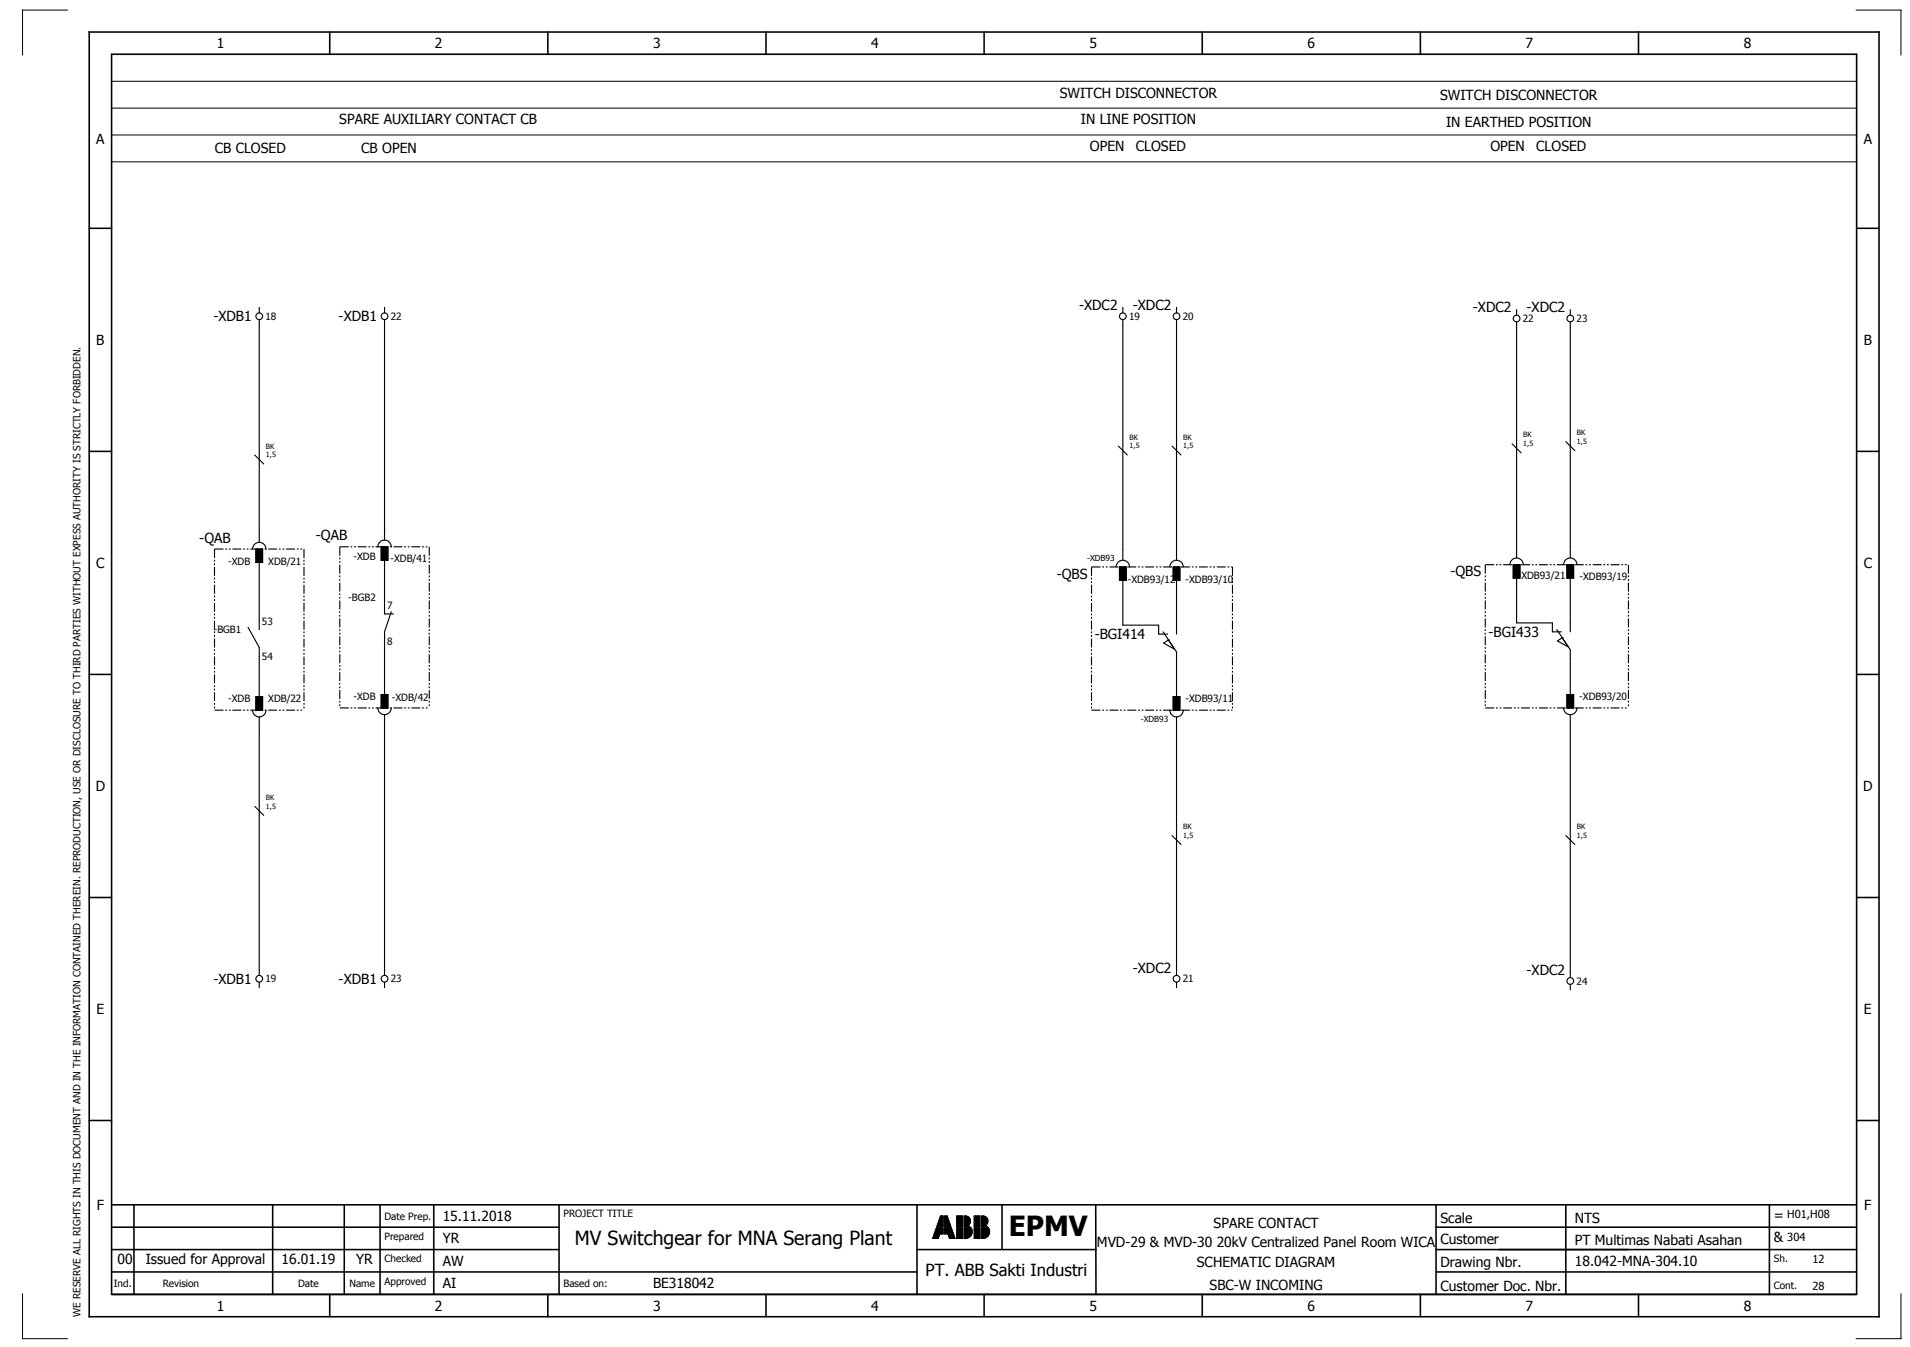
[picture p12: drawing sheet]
<svg xmlns="http://www.w3.org/2000/svg" width="427mm" height="301mm" viewBox="0 0 427 301" stroke-linecap="round" stroke-linejoin="round" font-family="sans-serif">
<g fill="none" stroke="#000" stroke-width=".35">
<path d="M19.9 7.2h400v287h-400zM24.9 12.1h390v277.1h-390zM73.7 7.2v5M122.4 7.2v5M171.2 7.2v5M219.9 7.2v5M268.7 7.2v5M317.4 7.2v5M366.2 7.2v5M19.9 51h5M414.9 51h5M19.9 100.8h5"/>
<path d="M414.9 100.8h5M19.9 150.7h5M414.9 150.7h5M19.9 200.5h5M414.9 200.5h5M19.9 250.3h5M414.9 250.3h5M24.9 279.2h100M24.9 269.2h390M24.9 274.2h100M29.9 269.2v20M60.9 269.2v20"/>
<path d="M76.9 269.2v20M84.9 269.2v20M96.9 269.2v20M124.9 269.2v20M204.9 279.2h40M204.9 269.2v20M223.9 269.2v10M244.9 269.2v20M320.9 279.2h94M320.9 269.2v20M320.9 274.2h94M349.9 269.2v20"/>
<path d="M395.4 269.2v20M24.9 289.2h390M24.9 284.2h180M73.7 289.2v5M122.4 289.2v5M171.2 289.2v5M219.9 289.2v5M268.7 289.2v5M317.4 289.2v5M320.9 284.2h94M366.2 289.2v5"/>
</g>
<g fill="none" stroke="#000" stroke-width=".22">
<path d="M15 2.3h-10v10M24.9 18.2h390M24.9 12.2h390M414.8 2.3h10v10M24.9 24.2h390M24.9 30.2h390M24.9 36.2h390M208.5 276.5v.2M208.6 276.3v.4M208.6 276.1v.6M208.7 275.9v.8M208.8 275.6v1.1"/>
<path d="M208.9 275.4v1.3M209 275.2v1.5M209 275v1.7M209.1 274.7v2M209.2 274.5v2.2M209.3 274.3l-.9 2.4h1.3l.3-1M209.3 274.3h1.5v1.4h-.8M209.3 274.3v2.4M209.4 273.8v.2M209.4 274.3v2.4M209.5 273.6v.4M209.5 274.3v2.4"/>
<path d="M209.6 273.4v.6M209.6 274.3v2.4M209.7 273.2v.8M209.7 274.3v2.4M209.7 273v1M209.7 274.3v2.2M209.8 272.7v1.3M209.8 274.3v2M209.9 272.5v1.5M209.9 274.3v1.8M210 272.3v1.7M210 274.3v1.6"/>
<path d="M210 272.1v1.9M210 274.3v1.4M210.1 271.8v2.2M210.1 274.3v1.4M210.2 271.7h.6v2.3h-1.4zM210.2 271.7v2.3M210.2 274.3v1.4M210.3 271.7v2.3M210.3 274.3v1.4M210.4 271.7v2.3M210.4 274.3v1.4M210.5 271.7v2.3"/>
<path d="M210.5 274.3v1.4M210.6 271.7v2.3M210.6 274.3v1.4M210.7 271.7v2.3M210.7 274.3v1.4M210.8 271.7v2.3M210.8 274.3v1.4M211.1 271.7h.6l.8 2.3h-1.4zM211.1 271.7v2.3M211.1 274.3v1.4M211.2 271.7v2.3M211.2 274.3v1.4"/>
<path d="M211.3 271.7v2.3M211.3 274.3v1.4M211.4 271.7v2.3M211.4 274.3v1.4M211.5 271.7v2.3M211.5 274.3v1.4M211.6 271.7v2.3M211.6 274.3v1.4M211.7 271.7v2.3M211.7 274.3v1.4M211.8 271.9v2.1M211.8 274.3v1.4"/>
<path d="M211.8 275.7h-.7v-1.4h1.5l.8 2.4M211.8 275.7l.4 1h1.2M211.8 272.1v1.9M211.9 272.3v1.7M211.9 274.3v1.6M212 272.5v1.5M212 274.3v1.8M212.1 272.8v1.2M212.1 274.3v2M212.2 273v1M212.2 274.3v2.3M212.2 273.2v.8"/>
<path d="M212.2 274.3v2.4M212.3 273.4v.6M212.3 274.3v2.4M212.4 273.7v.3M212.4 274.3v2.4M212.5 273.9v.1M212.5 274.3v2.4M212.6 274.3v2.4M212.7 274.6v2.1M212.8 274.8v1.9M212.9 275v1.7M212.9 275.2v1.5"/>
<path d="M213 275.5v1.2M213.1 275.7v1M213.2 275.9v.8M213.3 276.1v.6M213.3 276.3v.4M213.4 276.6v.1M213.8 271.7h1.3v2.3h-1.3zM213.8 274.3h1.3v2.4h-1.3zM213.9 271.7v2.3M213.9 274.3v2.4M214 271.7v2.3M214 274.3v2.4"/>
<path d="M214.1 271.7v2.3M214.1 274.3v2.4M214.2 271.7v2.3M214.2 274.3v2.4M214.3 271.7v2.3M214.3 274.3v2.4M214.4 271.7v2.3M214.4 274.3v2.4M214.5 271.7v2.3M214.5 274.3v2.4M214.6 271.7v2.3M214.6 274.3v2.4"/>
<path d="M214.7 271.7v2.3M214.7 274.3v2.4M214.8 271.7v2.3M214.8 274.3v2.4M214.9 271.7v2.3M214.9 274.3v2.4M215 271.7v2.3M215 274.3v2.4M215.4 271.7a1.16 1.16 0 0 1 1.4 .6 1.16 1.16 0 0 1-.5 1.5l.5 .2h-1.4zM215.5 271.7v2.3M215.5 274.3v2.4M215.6 271.7v2.3"/>
<path d="M215.6 274.3v2.4M215.7 271.7v2.3M215.7 274.3v2.4M215.8 271.7v2.3M215.8 274.3v2.4M215.9 271.7v2.3M215.9 274.3v2.4M216 271.7v2.3M216 274.3v2.3M216.1 271.7v2.3M216.1 274.3v2.3M216.2 271.7v2.3"/>
<path d="M216.2 274.3v2.3M216.3 271.8v2.2M216.3 274.3v2.3M216.4 271.8v2.2M216.4 274.3v2.2M216.5 271.9v1.8M216.5 273.8v.2M216.5 274.3v2.2M216.5 271.9v1.7M216.5 273.9v.1M216.6 272v1.5M216.6 273.9v.1"/>
<path d="M216.6 274.3v2.1M216.7 272.1v1.4M216.7 274h.1M216.7 274.3v2.1M216.8 272.2v1.1M216.8 274.3v2M216.8 272.4v.8M216.8 274.3v1.9M216.9 274.3v1.8M217 274.3v1.7M217 274.3a1.5 1.5 0 0 1-1.2 2.4M217 274.3h-1.6v2.4h.4"/>
<path d="M217.1 274.4v1.5M217.2 274.5v1.3M217.2 274.8v.8M217.7 271.7h1.3v2.3h-1.3zM217.7 274.3h1.3v2.4h-1.3zM217.8 271.7v2.3M217.8 274.3v2.4M217.9 271.7v2.3M217.9 274.3v2.4M218 271.7v2.3M218 274.3v2.4M218.1 271.7v2.3"/>
<path d="M218.1 274.3v2.4M218.2 271.7v2.3M218.2 274.3v2.4M218.3 271.7v2.3M218.3 274.3v2.4M218.4 271.7v2.3M218.4 274.3v2.4M218.5 271.7v2.3M218.5 274.3v2.4M218.6 271.7v2.3M218.6 274.3v2.4M218.7 271.7v2.3"/>
<path d="M218.7 274.3v2.4M218.8 271.7v2.3M218.8 274.3v2.4M218.9 271.7v2.3M218.9 274.3v2.4M219 271.7v2.3M219 274.3v2.4M219.3 274.3h1.6a1.53 1.53 0 0 1 0 1.7 1.53 1.53 0 0 1-1.6 .7zM219.3 271.7a1.16 1.16 0 0 1 1.4 .6 1.16 1.16 0 0 1-.5 1.5l.5 .2h-1.4zM219.4 271.7v2.3M219.4 274.3v2.4M219.5 271.7v2.3"/>
<path d="M219.5 274.3v2.4M219.6 271.7v2.3M219.6 274.3v2.4M219.7 271.7v2.3M219.7 274.3v2.4M219.8 271.7v2.3M219.8 274.3v2.4M219.9 271.7v2.3M219.9 274.3v2.3M220 271.7v2.3M220 274.3v2.3M220.1 271.7v2.3"/>
<path d="M220.1 274.3v2.3M220.2 271.8v2.2M220.2 274.3v2.3M220.3 271.8v2.2M220.3 274.3v2.2M220.4 271.9v1.8M220.4 273.8v.2M220.4 274.3v2.2M220.4 271.9v1.7M220.4 273.9v.1M220.5 272v1.5M220.5 273.9v.1"/>
<path d="M220.5 274.3v2.1M220.6 272.1v1.3M220.6 274h.1M220.6 274.3v2.1M220.7 272.2v1.1M220.7 274.3v2M220.8 272.4v.8M220.8 274.3v1.9M220.8 274.3v1.8M220.9 274.3v1.7M221 274.4v1.5M221.1 274.6v1.2"/>
<path d="M221.1 274.8v.7M5 289.1v10h10M424.8 289.1v10h-10"/>
</g>
<g fill="none" stroke="#000" stroke-width=".25">
<path d="M57.9 68.7v1.2M57.9 71.4v49.8M85.9 68.7v1.2M85.9 71.4v49.3M250.9 68.7v1.2M250.9 71.4v53.8M262.9 68.7v1.2M262.9 71.4v53.8M338.9 69.2v1.2M338.9 71.9v52.8M350.9 69.2v1.2M350.9 71.9v52.8"/>
<path d="M249.9 99.7l2 2M261.9 99.7l2 2M337.9 99.2l2 2M349.9 98.7l2 2M56.9 101.7l2 2M56.4 122.7a1.5 1.5 0 0 1 1.5-1.5 1.5 1.5 0 0 1 1.5 1.5M57.2 122.7h1.5v3h-1.5zM57.9 125.7v15M84.4 122.2a1.5 1.5 0 0 1 1.5-1.5 1.5 1.5 0 0 1 1.5 1.5M85.2 122.2h1.5v3h-1.5zM85.9 125.2v12h2M87.4 136.7l-1.5 4.5v14.5"/>
<path d="M249.4 126.7a1.5 1.5 0 0 1 1.5-1.5 1.5 1.5 0 0 1 1.5 1.5M250.2 126.7h1.5v3h-1.5zM250.9 129.7v10h8v2h2M261.4 126.7a1.5 1.5 0 0 1 1.5-1.5 1.5 1.5 0 0 1 1.5 1.5M262.2 126.7h1.5v3h-1.5zM262.9 129.7v12M337.4 126.2a1.5 1.5 0 0 1 1.5-1.5 1.5 1.5 0 0 1 1.5 1.5M338.2 126.2h1.5v3h-1.5zM338.9 129.2v10h8v2h2M349.4 126.2a1.5 1.5 0 0 1 1.5-1.5 1.5 1.5 0 0 1 1.5 1.5M350.2 126.2h1.5v3h-1.5zM350.9 129.2v12"/>
<path d="M55.4 140.2l2.5 4.5v11M56.4 158.7a1.5 1.5 0 0 0 1.5 1.5 1.5 1.5 0 0 0 1.5-1.5M57.2 155.7h1.5v3h-1.5zM84.4 158.2a1.5 1.5 0 0 0 1.5 1.5 1.5 1.5 0 0 0 1.5-1.5M85.2 155.2h1.5v3h-1.5zM85.9 159.7v58.2M259.9 141.2l3 4.5v10M260.1 143.7l1-.7 1.4 2zM261.1 143h.1M261.4 158.7a1.5 1.5 0 0 0 1.5 1.5 1.5 1.5 0 0 0 1.5-1.5M262.2 155.7h1.5v3h-1.5zM347.9 140.7l3 4.5v10"/>
<path d="M348.1 143.2l1-.7 1.4 2zM349.1 142.5h.1M349.4 158.2a1.5 1.5 0 0 0 1.5 1.5 1.5 1.5 0 0 0 1.5-1.5M350.2 155.2h1.5v3h-1.5zM350.9 159.7v58.7M57.9 160.2v57.7M262.9 160.2v57.7M56.9 180.2l2 2M261.9 186.7l2 2M349.9 186.7l2 2M57.9 219.4v1.3M85.9 219.4v1.3"/>
<path d="M262.9 219.4v1.3M350.9 219.9v1.3"/>
<circle cx="57.9" cy="70.7" r=".75"/>
<circle cx="85.9" cy="70.7" r=".75"/>
<circle cx="250.9" cy="70.7" r=".75"/>
<circle cx="262.9" cy="70.7" r=".75"/>
<circle cx="338.9" cy="71.2" r=".75"/>
<circle cx="350.9" cy="71.2" r=".75"/>
<circle cx="57.9" cy="218.7" r=".75"/>
<circle cx="85.9" cy="218.7" r=".75"/>
<circle cx="262.9" cy="218.7" r=".75"/>
<circle cx="350.9" cy="219.2" r=".75"/>
</g>
<g fill="none" stroke="#000" stroke-width=".25" stroke-dasharray="2 .4 .4 .4 .4 .4" stroke-linecap="butt">
<path d="M47.9 122.7h20M47.9 122.7v36M67.9 122.7v36M75.9 122.2h20M75.9 122.2v36M95.9 122.2v36M243.9 126.7h31.5M243.9 126.7v32M275.4 126.7v32M331.9 126.2h32M331.9 126.2v32M363.9 126.2v32"/>
<path d="M47.9 158.7h20M75.9 158.2h20M243.9 158.7h31.5M331.9 158.2h32"/>
</g>
<path d="M57.2 158.7h1.5M85.2 158.2h1.5M262.2 158.7h1.5M350.2 158.2h1.5" fill="none" stroke="#000" stroke-width=".25" stroke-dasharray="3.2 .4 .3 .4" stroke-linecap="butt"/>
<path d="M57.2 122.7h1.5v3h-1.5zM85.2 122.2h1.5v3h-1.5zM250.2 126.7h1.5v3h-1.5zM262.2 126.7h1.5v3h-1.5zM338.2 126.2h1.5v3h-1.5zM350.2 126.2h1.5v3h-1.5zM57.2 155.7h1.5v3h-1.5zM85.2 155.2h1.5v3h-1.5zM262.2 155.7h1.5v3h-1.5zM350.2 155.2h1.5v3h-1.5z" fill="#000" stroke="#000" stroke-width=".22"/>
<text font-size="6.2" x="225.4" y="276.2">EPMV</text>
<text font-size="4.3" x="128.5" y="278.2">MV Switchgear for MNA Serang Plant</text>
<text font-size="3.7" x="206.9" y="285.1">PT. ABB Sakti Industri</text>
<g font-size="3.1">
<text x="48.5" y="10.8">1</text>
<text x="97.2" y="10.8">2</text>
<text x="146" y="10.8">3</text>
<text x="194.7" y="10.8">4</text>
<text x="243.5" y="10.8">5</text>
<text x="292.2" y="10.8">6</text>
<text x="341" y="10.8">7</text>
<text x="389.7" y="10.8">8</text>
<text x="236.8" y="21.8">SWITCH DISCONNECTOR</text>
<text x="321.8" y="22.3">SWITCH DISCONNECTOR</text>
<text x="75.8" y="27.8">SPARE AUXILIARY CONTACT CB</text>
<text x="241.6" y="27.8">IN LINE POSITION</text>
<text x="323.2" y="28.3">IN EARTHED POSITION</text>
<text x="21.5" y="32.2">A</text>
<text x="48" y="34.3">CB CLOSED</text>
<text x="80.7" y="34.3">CB OPEN</text>
<text x="243.6" y="33.8">OPEN</text>
<text x="253.8" y="33.8">CLOSED</text>
<text x="333.1" y="33.8">OPEN</text>
<text x="343.3" y="33.8">CLOSED</text>
<text x="416.5" y="32.2">A</text>
<text x="47.7" y="71.8">-XDB1</text>
<text x="75.7" y="71.8">-XDB1</text>
<text x="241.2" y="69.3">-XDC2</text>
<text x="253.2" y="69.3">-XDC2</text>
<text x="329.2" y="69.8">-XDC2</text>
<text x="341.2" y="69.8">-XDC2</text>
<text x="21.5" y="77">B</text>
<text x="416.5" y="77">B</text>
<text x="44.5" y="121.2">-QAB</text>
<text x="70.6" y="120.7">-QAB</text>
<text x="21.5" y="126.9">C</text>
<text x="236.2" y="129.3">-QBS</text>
<text x="324.2" y="128.8">-QBS</text>
<text x="416.5" y="126.9">C</text>
<text x="244.7" y="142.8">-BGI414</text>
<text x="332.7" y="142.3">-BGI433</text>
<text x="21.4" y="176.7">D</text>
<text x="416.4" y="176.7">D</text>
<text x="47.7" y="219.8">-XDB1</text>
<text x="75.7" y="219.8">-XDB1</text>
<text x="253.2" y="217.3">-XDC2</text>
<text x="341.2" y="217.8">-XDC2</text>
<text x="21.6" y="226.5">E</text>
<text x="416.6" y="226.5">E</text>
<text x="21.6" y="270.4">F</text>
<text x="98.9" y="272.8">15.11.2018</text>
<text x="271.2" y="274.2">SPARE CONTACT</text>
<text x="321.9" y="273.2">Scale</text>
<text x="351.9" y="273.2">NTS</text>
<text x="396.4" y="272.5">=</text>
<text x="416.6" y="270.4">F</text>
<text x="98.9" y="277.8">YR</text>
<text x="245.2" y="278.6">MVD-29 &amp; MVD-30 20kV Centralized Panel Room WICA</text>
<text x="321.9" y="277.9">Customer</text>
<text x="351.9" y="278.1">PT Multimas Nabati Asahan</text>
<text x="396.4" y="277.5">&amp;</text>
<text x="26.2" y="282.3">00</text>
<text x="32.6" y="282.3">Issued for Approval</text>
<text x="62.9" y="282.3">16.01.19</text>
<text x="79.6" y="282.3">YR</text>
<text x="98.9" y="282.8">AW</text>
<text x="98.9" y="287.8">AI</text>
<text x="145.9" y="287.8">BE318042</text>
<text x="267.5" y="283.2">SCHEMATIC DIAGRAM</text>
<text x="321.9" y="283.2">Drawing Nbr.</text>
<text x="352" y="282.8">18.042-MNA-304.10</text>
<text x="48.5" y="292.8">1</text>
<text x="97.2" y="292.8">2</text>
<text x="146" y="292.8">3</text>
<text x="194.7" y="292.8">4</text>
<text x="243.5" y="292.8">5</text>
<text x="270.3" y="288.1">SBC-W INCOMING</text>
<text x="292.2" y="292.8">6</text>
<text x="321.9" y="288.4">Customer Doc. Nbr.</text>
<text x="341" y="292.8">7</text>
<text x="389.7" y="292.8">8</text>
</g>
<g font-size="2.5">
<text x="399.4" y="272.2">H01,H08</text>
<text x="399.4" y="277.2">304</text>
<text x="405.1" y="282.2">12</text>
<text x="405.1" y="288.1">28</text>
</g>
<g font-size="2.2">
<text x="59.3" y="71.5">18</text>
<text x="87.3" y="71.5">22</text>
<text x="252.3" y="71.5">19</text>
<text x="264.3" y="71.5">20</text>
<text x="340.3" y="72">22</text>
<text x="352.3" y="72">23</text>
<text x="79" y="125.2">-XDB</text>
<text x="87.3" y="125.5">-XDB/41</text>
<text x="51" y="126.2">-XDB</text>
<text x="59.9" y="126.2">XDB/21</text>
<text x="252" y="130.2">-XDB93/12</text>
<text x="264.9" y="130.2">-XDB93/10</text>
<text x="339.2" y="129.4">-XDB93/21</text>
<text x="353" y="129.5">-XDB93/19</text>
<text x="77.8" y="134.4">-BGB2</text>
<text x="86.5" y="136.1">7</text>
<text x="47.8" y="141.5">-BGB1</text>
<text x="58.5" y="139.6">53</text>
<text x="86.5" y="144">8</text>
<text x="58.5" y="147.5">54</text>
<text x="51" y="156.9">-XDB</text>
<text x="59.9" y="156.9">XDB/22</text>
<text x="79" y="156.4">-XDB</text>
<text x="87.6" y="156.7">-XDB/42</text>
<text x="264.9" y="156.9">-XDB93/11</text>
<text x="352.9" y="156.4">-XDB93/20</text>
<text x="59.3" y="219.5">19</text>
<text x="87.3" y="219.5">23</text>
<text x="264.3" y="219.5">21</text>
<text x="352.3" y="220">24</text>
<text x="85.9" y="272.5">Date Prep.</text>
<text x="125.9" y="271.9">PROJECT TITLE</text>
<text x="85.9" y="277">Prepared</text>
<text x="85.9" y="282">Checked</text>
<text x="396.4" y="281.9">Sh.</text>
<text x="25.4" y="287.5">Ind.</text>
<text x="36.4" y="287.5">Revision</text>
<text x="66.6" y="287.5">Date</text>
<text x="78.1" y="287.5">Name</text>
<text x="85.9" y="287">Approved</text>
<text x="125.9" y="287.5">Based on:</text>
<text x="396.4" y="287.9">Cont.</text>
<text x="18" y="294.2" transform="rotate(-90 18 294.2)">WE RESERVE ALL RIGHTS IN THIS DOCUMENT AND IN THE INFORMATION CONTAINED THEREIN. REPRODUCTION, USE OR DISCLOSURE TO THIRD PARTIES WITHOUT EXPESS AUTHORITY IS STRICTLY FORBIDDEN.</text>
</g>
<g font-size="1.9">
<text x="242.9" y="125.3">-XDB93</text>
<text x="254.9" y="161.3">-XDB93</text>
</g>
<g font-size="1.6">
<text x="59.4" y="100.2">BK</text>
<text x="252.4" y="100.2">1,5</text>
<text x="252.4" y="98.2">BK</text>
<text x="264.4" y="100.2">1,5</text>
<text x="264.4" y="98.2">BK</text>
<text x="340.4" y="99.7">1,5</text>
<text x="340.4" y="97.7">BK</text>
<text x="352.4" y="99.2">1,5</text>
<text x="352.4" y="97.2">BK</text>
<text x="59.4" y="102.2">1,5</text>
<text x="59.4" y="178.7">BK</text>
<text x="59.4" y="180.7">1,5</text>
<text x="264.4" y="185.2">BK</text>
<text x="352.4" y="185.2">BK</text>
<text x="264.4" y="187.2">1,5</text>
<text x="352.4" y="187.2">1,5</text>
</g>
</svg>
